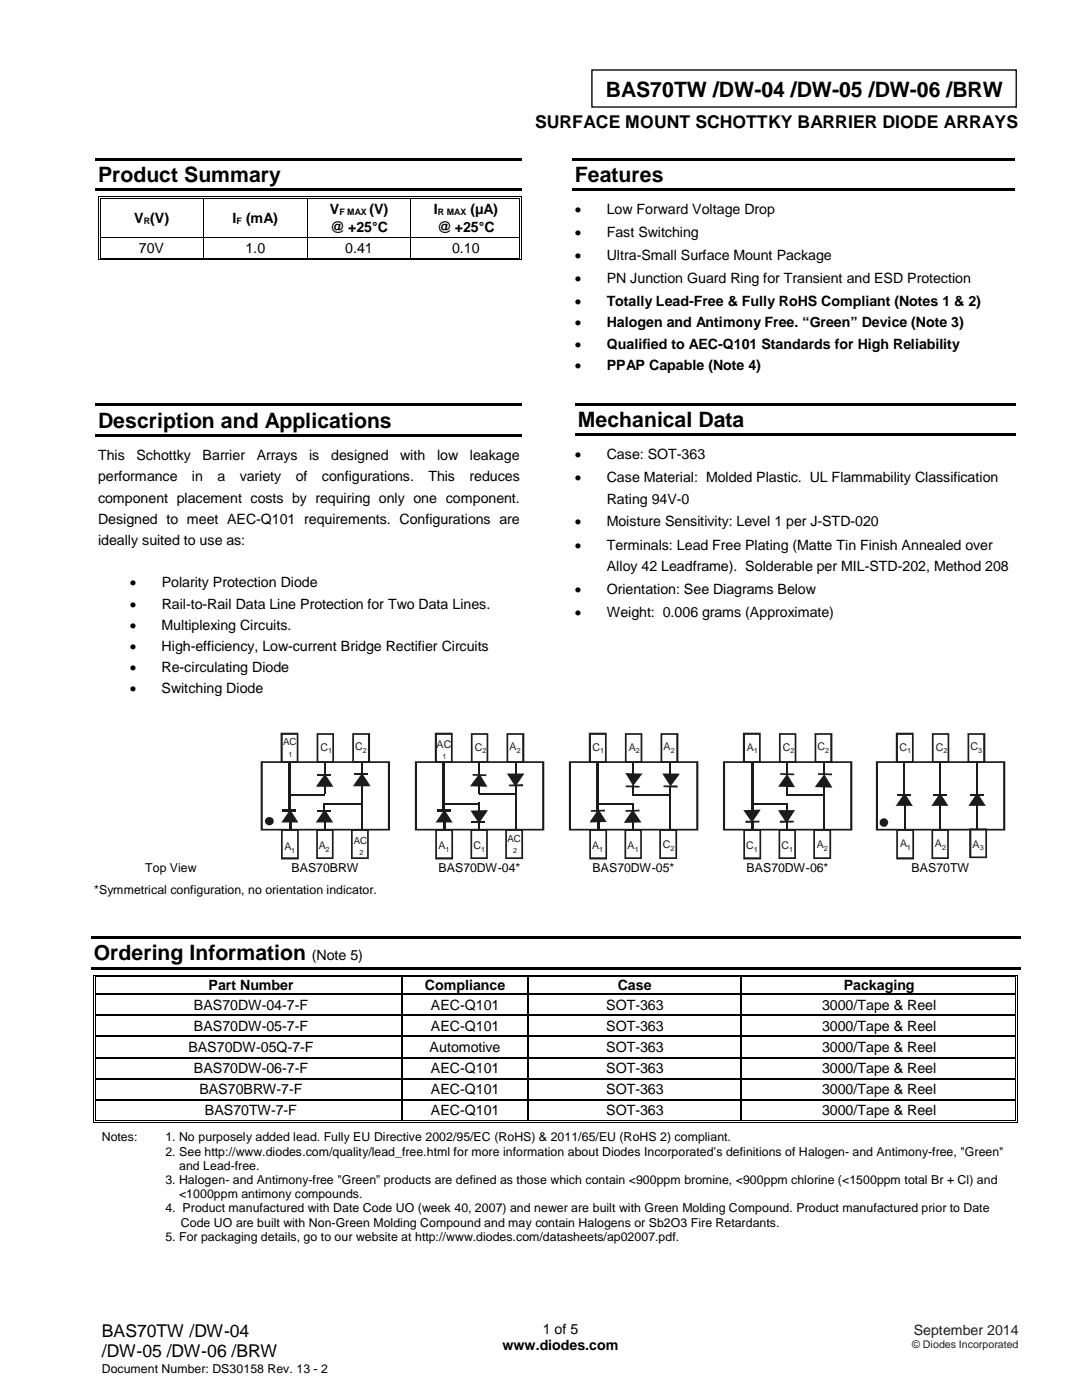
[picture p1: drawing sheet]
<svg xmlns="http://www.w3.org/2000/svg" width="216mm" height="279mm" viewBox="0 0 216 279" stroke-linecap="round" stroke-linejoin="round" font-family="sans-serif">
<path d="M118.1 14h84.7v7.4h-84.7z" fill-rule="evenodd" fill="#fff" stroke="#000" stroke-width=".26"/>
<g fill="#000">
<path d="M19 31.5h85.2v.5h-85.2z" fill-rule="evenodd"/>
<path d="M19 37.6h85.2v.5h-85.2z" fill-rule="evenodd"/>
<path d="M19 80.6h85.2v.5h-85.2z" fill-rule="evenodd"/>
<path d="M19 86.7h85.2v.5h-85.2z" fill-rule="evenodd"/>
<path d="M114.8 80.4h87.8v.5h-87.8z" fill-rule="evenodd"/>
<path d="M114.8 86.5h87.8v.5h-87.8z" fill-rule="evenodd"/>
</g>
<g fill="#000">
<path d="M19.6 39.2h.2v.6h-.2zM19.6 39.2h.6v.2h-.6zM20 39.5h.2v.3h-.2zM20 39.5h.2v.2h-.2zM40.5 39.7l.2 .1zM40.5 39.2h.5v.2h-.5zM40.5 39.5h.5v.2h-.5zM61.2 39.7l.2 .1zM61.2 39.2h.5v.2h-.5zM61.2 39.5h.5v.2h-.5zM81.9 39.7l.2 .1zM81.9 39.2h.5v.2h-.5z"/>
<path d="M81.9 39.5h.5v.2h-.5zM103.7 39.2h.5v.2h-.5zM103.7 39.5h.1v.3h-.1zM103.7 39.5h.1v.2h-.1zM104 39.2h.2v.6h-.2zM114.2 31.5h88.4v.5h-88.4zM114.2 37.6h88.4v.5h-88.4zM19.6 47.3h.2v.2h-.2zM19.6 51.4h.2v.5h-.2zM19.6 51.8h.6v.1h-.6zM20 47.3h.2v.2h-.2zM20 51.4h.2v.2h-.2z"/>
<path d="M40.5 47.3h.2v.2h-.2zM40.5 51.4h.5v.2h-.5zM40.5 51.8h.5v.1h-.5zM61.2 47.3h.2v.2h-.2zM61.2 51.4h.5v.2h-.5zM61.2 51.8h.5v.1h-.5zM81.9 47.3h.2v.2h-.2zM81.9 51.4h.5v.2h-.5zM81.9 51.8h.5v.1h-.5zM103.7 47.3h.1v.2h-.1zM103.7 51.8h.5v.1h-.5zM103.7 51.4h.1v.2h-.1z"/>
<path d="M104 47.3h.2v.2h-.2zM104 51.4h.2v.5h-.2z"/>
</g>
<g fill="none" stroke="#000" stroke-width=".2">
<path d="M19.7 39.8v7.5M20.1 39.8v7.5M20.2 39.3h20.3M20.2 39.6h20.3M40.6 39.8v7.5M41 39.3h20.2M41 39.6h20.2M61.3 39.8v7.5M61.7 39.3h20.2M61.7 39.6h20.2M82 39.8v7.5M82.4 39.3h21.3"/>
<path d="M82.4 39.6h21.3M103.8 39.8v7.5M104.1 39.8v7.5M19.7 47.5v3.9M20.1 47.5v3.9M20.2 47.4h20.3M20.2 51.9h20.3M20.2 51.5h20.3M40.6 47.5v3.9M40.7 47.4h20.5M41 51.9h20.2M41 51.5h20.2"/>
<path d="M61.3 47.5v3.9M61.4 47.4h20.5M61.7 51.9h20.2M61.7 51.5h20.2M82 47.5v3.9M82.1 47.4h21.6M82.4 51.9h21.3M82.4 51.5h21.3M103.8 47.5v3.9M104.1 47.5v3.9"/>
</g>
<g fill="#1f1a17">
<path d="M57.7 163.8h.4v1.5h-.4z"/>
<path d="M57.9 161.9l1.3 2.1h-2.8z"/>
<path d="M72.2 154.6l1.4 2.2h-2.8z"/>
<path d="M64.9 154.7l1.2 2.1h-2.7z"/>
<path d="M64.6 164h.4v1.8h-.4z"/>
<path d="M52 151.9h25.6v.2h.2v13.5h-.2h.2v.1h-25.8zM52.4 152.3v13.1h25v-13.1zM77.6 151.9h.2v.2h-.2z"/>
<path d="M56 146.2h3.5v6.1h-.1v-.2v.2h-3.4v-.2h.2h-.2v-5.6h.2h-.2zM56.4 146.7v5.2h2.8v-5.2z"/>
<path d="M63.2 146.3h3.4v6h-.1v-.2v.2h-3.3v-.2h.1h-.1v-5.6h.1h-.1zM63.5 146.7v5.2h2.8v-5.2z"/>
<path d="M70.3 146.3h3.5v6h-.1v-.2v.2h-3.4v-.2h.2h-.2v-5.6h.2h-.2zM70.6 146.7v5.2h2.8v-5.2z"/>
<path d="M57.9 161.6l1.6 2.5h-.3v-.1v.1h-3.1l.2-.2 .1 .1-.1-.1zM57.9 162.2l-1.1 1.6h2.1z"/>
<path d="M72.2 154.3l1.7 2.6h-.3l.2-.3-.2 .3h-3.1l.1-.3 .2 .2-.2-.2zM72.2 155l-1 1.5h2z"/>
<path d="M64.9 154.4l1.6 2.6h-.4v-.2v.2h-3l1.6-2.4 .1 .1-.1-.1zM64.8 155l-1.1 1.6h2.1z"/>
</g>
<path d="M56.3 161.8h2.8" fill="none" stroke="#1f1a17" stroke-width=".42"/>
<path d="M63.3 154.6h2.8M70.7 154.5h2.8M63.3 161.8h2.8" fill="none" stroke="#1f1a17" stroke-width=".34"/>
<g fill="#1f1a17">
<path d="M56.1 165.5h3.5v6h-.1v-.2v.2h-3.4v-.2h.1h-.1v-5.6h.1h-.1zM56.4 165.8v5.3h2.9v-5.3z"/>
<path d="M63.1 165.5h3.5v5.9h-.2v-.1v.1h-3.3v-.1h.2h-.2v-5.6h.2h-.2zM63.4 165.8v5.3h2.8v-5.3z"/>
<path d="M70 165.5h3.6v5.9h-.2v-.1v.1h-3.4v-.1h.2h-.2v-5.6h.2h-.2zM70.4 165.8v5.3h2.9v-5.3z"/>
</g>
<path d="M57.8 152.3v9.7" fill="none" stroke="#1f1a17" stroke-width=".42"/>
<path d="M64.9 152.2v2.3M72.2 152.3v2.3" fill="none" stroke="#1f1a17" stroke-width=".34"/>
<g fill="#1f1a17">
<path d="M64.5 160.2h.4v1.8h-.4z"/>
<path d="M64.8 161.9l1.3 2.1h-2.8z"/>
<path d="M64.8 161.6l1.7 2.5h-.4v-.1v.1h-3.1zM64.8 162.3l-1.1 1.5h2.1z"/>
</g>
<path d="M64.7 160.4h7.4" fill="none" stroke="#1f1a17" stroke-width=".34"/>
<path d="M64.5 160.2h.4v1.8h-.4z" fill="#1f1a17"/>
<path d="M57.8 158.6h7" fill="none" stroke="#1f1a17" stroke-width=".34"/>
<path d="M64.6 156.8h.4v1.7h-.4z" fill="#1f1a17"/>
<path d="M72.2 156.8v8.7" fill="none" stroke="#1f1a17" stroke-width=".34"/>
<g fill="#1f1a17">
<path d="M88.5 163.8h.4v1.5h-.4z"/>
<path d="M88.7 161.9l1.3 2.1h-2.8z"/>
<path d="M101.5 154.5h2.8l-1.5 2.1z"/>
<path d="M95.7 154.7l1.2 2.1h-2.8z"/>
<path d="M95.4 164h.3v1.8h-.3z"/>
<path d="M53.1 163.3l.6-.3v.4a.51 .51 0 0 0-.4 .7 .51 .51 0 0 0 .8 .1l.3 .3a.87 .87 0 0 1-1.3 0 .87 .87 0 0 1 0-1.2zM54.2 163.9h.4l-.2 .6-.3-.3zM54.2 163.9h.4zM54.2 163.9h.4zM54.4 163.3l.2 .6h-.4l-.1-.4zM53.7 163l.7 .3-.3 .2-.4-.1z"/>
<path d="M82.8 151.9h25.5v.2h.3v13.5h-.3h.3v.1h-25.8zM83.2 152.3v13.1h25v-13.1zM108.3 151.9h.3v.2h-.3z"/>
<path d="M86.8 146.2h3.5v6.1h-.1v-.2v.2h-3.4v-.2h.1h-.1v-5.6h.1h-.1zM87.2 146.7v5.2h2.8v-5.2z"/>
<path d="M94 146.3h3.4v6h-.1v-.2v.2h-3.3v-.2h.1h-.1v-5.6h.1h-.1zM94.3 146.7v5.2h2.8v-5.2z"/>
<path d="M101.1 146.3h3.5v6h-.1v-.2v.2h-3.4v-.2h.1h-.1v-5.6h.1h-.1zM101.4 146.7v5.2h2.8v-5.2z"/>
<path d="M88.7 161.6l1.6 2.5h-.3v-.1v.1h-3.2l.3-.2 .1 .1-.1-.1 1.4-2.1 .2 .1-.2-.1zM88.7 162.2l-1.2 1.6h2.2z"/>
<path d="M101.2 154.4h3.1l.2 .2-.2-.2h.3l-1.8 2.5-1.5-2.3 .2-.1-.2 .1zM101.8 154.7l1.1 1.6 1-1.6z"/>
<path d="M95.7 154.4l1.6 2.6h-.4v-.2v.2l-3.1-.1 .2-.2 .1 .1-.1-.1 1.5-2.1 .2 .1-.2-.1zM95.6 155.1l-1.1 1.5 2.1 .1z"/>
<circle cx="53.7" cy="163.9" r=".68"/>
</g>
<path d="M94.3 154.7h2.8M101.6 156.7h2.8M87.1 161.8h2.8" fill="none" stroke="#1f1a17" stroke-width=".42"/>
<path d="M94 164.1h2.8" fill="none" stroke="#1f1a17" stroke-width=".34"/>
<g fill="#1f1a17">
<path d="M86.8 165.5h3.6v6h-.2v-.2v.2h-3.4v-.2h.2h-.2v-5.6h.2h-.2zM87.2 165.8v5.3h2.9v-5.3z"/>
<path d="M93.9 165.5h3.4v5.9h-.1v-.1v.1h-3.3v-.1h.1h-.1v-5.6h.1h-.1zM94.2 165.8v5.3h2.8v-5.3z"/>
<path d="M100.8 165.5h3.6v5.9h-.2v-.1v.1h-3.4v-.1h.2h-.2v-5.6h.2h-.2zM101.2 165.8v5.3h2.8v-5.3z"/>
</g>
<path d="M88.6 152.3v9.7" fill="none" stroke="#1f1a17" stroke-width=".42"/>
<path d="M95.7 152.2v2.3M103 152.3v2.3" fill="none" stroke="#1f1a17" stroke-width=".34"/>
<g fill="#1f1a17">
<path d="M95.3 160.2h.4v1.1h-.4z"/>
<path d="M94.2 161.9l2.8-.1-1.4 2.2z"/>
<path d="M93.9 161.8l3.1-.1 .2 .3-.2-.3h.3l-1.7 2.6-.2-.2 .2-.1-.2 .1-1.4-2.1 .2-.1-.2 .1zM94.6 162.1l1 1.5 1-1.5z"/>
</g>
<path d="M88.4 160.4h7.3" fill="none" stroke="#1f1a17" stroke-width=".34"/>
<path d="M95.4 160.2h.3v1.6h-.3z" fill="#1f1a17"/>
<path d="M95.6 158.5h7.4" fill="none" stroke="#1f1a17" stroke-width=".34"/>
<path d="M95.4 156.8h.3v1.7h-.3z" fill="#1f1a17"/>
<path d="M103 156.8v8.7" fill="none" stroke="#1f1a17" stroke-width=".34"/>
<g fill="#1f1a17">
<path d="M119.2 163.8h.4v1.9h-.4z"/>
<path d="M126.3 161.9l1.4 2.1h-2.8z"/>
<path d="M113.5 151.9h25.6v.2h.2v13.5h-.2h.2v.1h-25.8zM113.9 152.3v13.1h25v-13.1zM139.1 151.9h.2v.2h-.2z"/>
<path d="M117.5 146.2h3.6v6.1h-.2v-.2v.2h-3.4v-.2h.2h-.2v-5.6h.2h-.2zM117.9 146.7v5.2h2.8v-5.2z"/>
<path d="M124.7 146.3h3.5v6h-.2v-.2v.2h-3.3v-.2h.2h-.2v-5.6h.2h-.2zM125 146.7v5.2h2.8v-5.2z"/>
<path d="M131.8 146.3h3.6v6h-.2v-.2v.2h-3.4v-.2h.2h-.2v-5.6h.2h-.2zM132.1 146.7v5.2h2.8v-5.2z"/>
<path d="M126.3 161.6l1.7 2.5h-.3v-.1v.1l-3.2 .1 1.6-2.4 .2 .1-.2-.1zM126.3 162.2l-1.1 1.6h2.1z"/>
</g>
<path d="M124.8 161.8h2.9" fill="none" stroke="#1f1a17" stroke-width=".42"/>
<g fill="#1f1a17">
<path d="M117.6 165.5h3.5v6h-.1v-.2v.2h-3.4v-.2h.1h-.1v-5.6h.1h-.1zM117.9 165.8v5.3h2.9v-5.3z"/>
<path d="M124.6 165.5h3.5v5.9h-.2v-.1v.1h-3.3v-.1h.2h-.2v-5.6h.2h-.2zM124.9 165.8v5.3h2.8v-5.3z"/>
<path d="M131.6 165.5h3.5v5.9h-.2v-.1v.1h-3.3v-.1h.1h-.1v-5.6h.1h-.1zM131.9 165.8v5.3h2.9v-5.3z"/>
</g>
<path d="M119.3 152.3v9.7" fill="none" stroke="#1f1a17" stroke-width=".42"/>
<path d="M126.4 152.2v2.3M133.8 152.3v2.3M119.3 160.4h6.7" fill="none" stroke="#1f1a17" stroke-width=".34"/>
<g fill="#1f1a17">
<path d="M126 160.2h.4v1.8h-.4z"/>
<path d="M126.1 164h.4v1.8h-.4z"/>
</g>
<path d="M117.9 161.8h2.8" fill="none" stroke="#1f1a17" stroke-width=".42"/>
<g fill="#1f1a17">
<path d="M119.4 161.8l1.4 2.1-2.8 .1z"/>
<path d="M119.4 161.5l1.7 2.6h-.3l.1-.3-.1 .3h-3.1zM119.4 162.1l-1.1 1.7 2.2-.1zM119.5 161.7l-.1 .1z"/>
</g>
<path d="M132.4 157h2.8" fill="none" stroke="#1f1a17" stroke-width=".42"/>
<g fill="#1f1a17">
<path d="M132.5 154.5l2.8 .1-1.5 2.1z"/>
<path d="M132.1 154.4h3.2v.2v-.2l.3 .1-1.8 2.5-1.5-2.4 .2-.1-.2 .1zM133.8 156.7l.1 .1zM132.8 154.7l1 1.7 1.1-1.6z"/>
</g>
<path d="M124.9 157h2.8" fill="none" stroke="#1f1a17" stroke-width=".42"/>
<g fill="#1f1a17">
<path d="M125.1 154.5h2.8l-1.5 2.1z"/>
<path d="M124.8 154.3l3.1 .1 .1 .2-.1-.2h.4l-1.9 2.5-.2-.2 .2-.1-.2 .1-1.3-2.2h.2h-.2zM125.4 154.6l1 1.6 1.2-1.5z"/>
</g>
<path d="M119.3 160.4h6.7" fill="none" stroke="#1f1a17" stroke-width=".34"/>
<path d="M126 160.2h.4v1.8h-.4z" fill="#1f1a17"/>
<path d="M126.1 158.6h7.6" fill="none" stroke="#1f1a17" stroke-width=".34"/>
<path d="M126.1 156.8h.4v1.7h-.4z" fill="#1f1a17"/>
<path d="M133.8 157.2v8.3" fill="none" stroke="#1f1a17" stroke-width=".34"/>
<g fill="#1f1a17">
<path d="M149.9 163.8h.5v1.5h-.5z"/>
<path d="M148.7 161.8h2.8l-1.5 2.1z"/>
<path d="M144.3 151.9h25.5v.2h.3v13.5h-.3h.3v.1h-25.8zM144.7 152.3v13.1h25v-13.1zM169.8 151.9h.3v.2h-.3z"/>
<path d="M148.2 146.2h3.6v6.1h-.2v-.2v.2h-3.4v-.2h.2h-.2v-5.6h.2h-.2zM148.7 146.7v5.2h2.8v-5.2z"/>
<path d="M155.4 146.3h3.5v6h-.2v-.2v.2h-3.3v-.2h.2h-.2v-5.6h.2h-.2zM155.8 146.7v5.2h2.8v-5.2z"/>
<path d="M162.5 146.3h3.6v6h-.2v-.2v.2h-3.4v-.2h.2h-.2v-5.6h.2h-.2zM162.9 146.7v5.2h2.8v-5.2z"/>
<path d="M148.3 161.7l3.2-.1v.2v-.2h.3l-1.8 2.6-1.5-2.3 .2-.1-.2 .1zM150 163.9l.2 .1zM149 162l1.1 1.6 1-1.7z"/>
</g>
<path d="M148.7 164h2.8" fill="none" stroke="#1f1a17" stroke-width=".42"/>
<g fill="#1f1a17">
<path d="M148.3 165.5h3.6v6h-.2v-.2v.2h-3.4v-.2h.2h-.2v-5.6h.2h-.2zM148.7 165.8v5.3h2.8v-5.3z"/>
<path d="M155.3 165.5h3.5v5.9h-.2v-.1v.1h-3.3v-.1h.2h-.2v-5.6h.2h-.2zM155.7 165.8v5.3h2.8v-5.3z"/>
<path d="M162.3 165.5h3.5v5.9h-.1v-.1v.1h-3.4v-.1h.2h-.2v-5.6h.2h-.2zM162.6 165.8v5.3h2.9v-5.3z"/>
</g>
<path d="M150.1 152.3v9.7" fill="none" stroke="#1f1a17" stroke-width=".42"/>
<path d="M157.1 152.2v2.3M164.5 152.3v2.3M150 160.4h6.8" fill="none" stroke="#1f1a17" stroke-width=".34"/>
<g fill="#1f1a17">
<path d="M156.8 160.2h.3v1.8h-.3z"/>
<path d="M156.9 164h.3v1.8h-.3z"/>
</g>
<path d="M155.6 164h2.8" fill="none" stroke="#1f1a17" stroke-width=".42"/>
<g fill="#1f1a17">
<path d="M155.5 161.9l2.8-.1-1.3 2.2z"/>
<path d="M155.5 161.7h2.8v.1v-.1h.3l-1.6 2.6-.2-.2 .2-.1-.2 .1-1.4-2.1zM155.9 162.1l1.1 1.5 1-1.6zM155.3 161.8l.2-.1-.1 .3z"/>
</g>
<path d="M155.7 154.5h2.8" fill="none" stroke="#1f1a17" stroke-width=".42"/>
<g fill="#1f1a17">
<path d="M157 154.8l1.4 2.1-2.8-.1z"/>
<path d="M157 154.5l1.6 2.6h-.2l.1-.3-.1 .3-3.1-.1 1.6-2.3 .1 .1-.1-.1zM157 155.1l-1.1 1.6h2.2z"/>
</g>
<path d="M163.2 154.5h2.8" fill="none" stroke="#1f1a17" stroke-width=".42"/>
<g fill="#1f1a17">
<path d="M164.5 154.9l1.3 2.1-2.8-.1z"/>
<path d="M164.5 154.5l1.6 2.7h-.3l.1-.3-.1 .3-3.2-.1 .2-.3 .2 .1-.2-.1 1.5-2.1 .2 .2-.2-.2zM164.4 155.2l-1.2 1.6h2.2z"/>
</g>
<path d="M150 160.4h6.8" fill="none" stroke="#1f1a17" stroke-width=".34"/>
<path d="M156.8 160.2h.3v1.8h-.3z" fill="#1f1a17"/>
<path d="M156.9 158.6h7.5" fill="none" stroke="#1f1a17" stroke-width=".34"/>
<path d="M156.9 156.8h.3v1.7h-.3z" fill="#1f1a17"/>
<path d="M164.5 157.2v8.3" fill="none" stroke="#1f1a17" stroke-width=".34"/>
<g fill="#1f1a17">
<path d="M195 158.5l1.4 2.2h-2.8z"/>
<path d="M180.5 158.5l1.3 2.2h-2.8z"/>
<path d="M187.6 158.5l1.3 2.2h-2.8z"/>
<path d="M174.8 151.9h25.5v.2h.3v13.5h-.3h.3v.1h-25.8zM175.2 152.3v13.1h25v-13.1zM200.3 151.9h.3v.2h-.3z"/>
<path d="M178.8 146.2h3.5v6.1h-.2v-.2v.2h-3.3v-.2h.1h-.1v-5.6h.1h-.1zM179.2 146.7v5.2h2.8v-5.2z"/>
<path d="M185.9 146.3h3.5v6h-.2v-.2v.2h-3.3v-.2h.2h-.2v-5.6h.2h-.2zM186.3 146.7v5.2h2.8v-5.2z"/>
<path d="M193.1 146.3h3.5v6h-.2v-.2v.2h-3.3v-.2h.1h-.1v-5.6h.1h-.1zM193.4 146.7v5.2h2.8v-5.2z"/>
<path d="M195 158.3l1.7 2.5h-.3v-.1v.1h-3.2l1.6-2.3 .2 .1 .2-.1h-.4zM195 158.9l-1.1 1.6h2.1z"/>
<path d="M180.5 158.3l1.6 2.5h-.3v-.1v.1h-3.1l.2-.2 .1 .1-.1-.1 1.5-2.1h.1h-.1zM180.5 158.9l-1.1 1.6h2.1z"/>
<path d="M187.6 158.3l1.6 2.5h-.3v-.1v.1h-3.1l.2-.2 .1 .1-.1-.1 1.5-2.1 .1 .1 .1-.1h-.2zM187.6 158.9l-1.1 1.6h2.2z"/>
</g>
<path d="M179 158.6h2.8M186.1 158.6h2.8M193.6 158.6h2.8" fill="none" stroke="#1f1a17" stroke-width=".34"/>
<g fill="#1f1a17">
<path d="M178.8 165.5h3.6v6h-.2v-.2v.2h-3.4v-.2h.2h-.2v-5.6h.2h-.2zM179.2 165.8v5.3h2.9v-5.3z"/>
<path d="M185.9 165.5h3.4v5.9h-.1v-.1v.1h-3.3v-.1h.1h-.1v-5.6h.1h-.1zM186.2 165.8v5.3h2.8v-5.3z"/>
<path d="M193.4 165.3h3.5v6h-.1v-.2v.2h-3.4v-.2h.2h-.2v-5.6h.2h-.2zM193.8 165.7v5.2h2.8v-5.2z"/>
</g>
<path d="M180.4 152v6.7M187.6 152v6.7M195 152v6.7M180.5 160.7v4.8M187.6 160.7v4.8M195 160.7v4.8" fill="none" stroke="#1f1a17" stroke-width=".34"/>
<g fill="#1f1a17">
<path d="M175.8 163.5a.82 .82 0 0 1 1.2 0l-.3 .3a.49 .49 0 0 0-.7 0 .49 .49 0 0 0 0 .7 .49 .49 0 0 0 .7 0l.3 .2a.84 .84 0 0 1-1.2 0 .84 .84 0 0 1 0-1.2zM176.9 164.1h.3l-.2 .6-.3-.2zM176.9 164.1h.3zM176.9 164.1h.3zM177 163.5l.2 .6h-.3l-.2-.3z"/>
<circle cx="176.3" cy="164.2" r=".66"/>
</g>
<g fill="#000">
<path d="M18.2 186.8h185.5v.5h-185.5z" fill-rule="evenodd"/>
<path d="M18.2 193h185.5v.5h-185.5z" fill-rule="evenodd"/>
</g>
<g fill="#000">
<path d="M18.6 194.5h.2v.6h-.2zM18.6 194.5h.5v.2h-.5zM18.6 198.3h.2v.2h-.2zM18.9 194.9h.2v.2h-.2zM18.9 194.9h.2v.1h-.2zM18.9 198.3h.2v.2h-.2zM80.1 195l.2 .1zM80.1 194.5h.5v.2h-.5zM80.1 194.9h.5v.1h-.5zM80.1 198.3h.2v.2h-.2zM105.2 195l.3 .1zM105.2 194.5h.5v.2h-.5z"/>
<path d="M105.2 194.9h.5v.1h-.5zM105.2 198.3h.3v.2h-.3zM147.8 195l.3 .1zM147.8 194.5h.5v.2h-.5zM147.8 194.9h.5v.1h-.5zM147.8 198.3h.3v.2h-.3zM202.6 194.5h.5v.2h-.5zM202.6 194.9h.2v.2h-.2zM202.6 194.9h.2v.1h-.2zM202.6 198.3h.2v.2h-.2zM202.9 194.5h.2v.6h-.2zM202.9 198.3h.2v.2h-.2z"/>
<path d="M18.6 202.5h.2v.2h-.2zM18.6 206.7h.2v.3h-.2zM18.6 210.9h.2v.3h-.2zM18.6 215.1h.2v.3h-.2zM18.6 219.4h.2v.2h-.2zM18.9 202.5h.2v.2h-.2zM18.9 206.7h.2v.3h-.2zM18.9 210.9h.2v.3h-.2zM18.9 215.1h.2v.3h-.2zM18.9 219.4h.2v.2h-.2zM80.1 202.5h.2v.2h-.2zM80.1 206.7h.2v.3h-.2z"/>
<path d="M80.1 210.9h.2v.3h-.2zM80.1 215.1h.2v.3h-.2zM80.1 219.4h.2v.2h-.2zM105.2 202.5h.3v.2h-.3zM105.2 206.7h.3v.3h-.3zM105.2 210.9h.3v.3h-.3zM105.2 215.1h.3v.3h-.3zM105.2 219.4h.3v.2h-.3zM147.8 202.5h.3v.2h-.3zM147.8 206.7h.3v.3h-.3zM147.8 210.9h.3v.3h-.3zM147.8 215.1h.3v.3h-.3z"/>
<path d="M147.8 219.4h.3v.2h-.3zM202.6 202.5h.2v.2h-.2zM202.6 206.7h.2v.3h-.2zM202.6 210.9h.2v.3h-.2zM202.6 215.1h.2v.3h-.2zM202.6 219.4h.2v.2h-.2zM202.9 202.5h.2v.2h-.2zM202.9 206.7h.2v.3h-.2zM202.9 210.9h.2v.3h-.2zM202.9 215.1h.2v.3h-.2zM202.9 219.4h.2v.2h-.2zM18.6 223.6h.2v.5h-.2z"/>
<path d="M18.6 223.9h.5v.2h-.5zM18.9 223.6h.2v.2h-.2zM80.1 223.6h.5v.2h-.5zM80.1 223.9h.5v.2h-.5zM105.2 223.6h.5v.2h-.5zM105.2 223.9h.5v.2h-.5zM147.8 223.6h.5v.2h-.5zM147.8 223.9h.5v.2h-.5zM202.6 223.9h.5v.2h-.5zM202.6 223.6h.2v.2h-.2zM202.9 223.6h.2v.5h-.2z"/>
</g>
<g fill="none" stroke="#000" stroke-width=".2">
<path d="M18.7 195.1v3.2M18.7 198.5v4M19 195.1v3.2M19 198.5v4M19.1 194.6h61M19.1 194.9h61M80.6 194.6h24.6M80.6 194.9h24.6M105.7 194.6h42.1M105.7 194.9h42.1M148.3 194.6h54.3M148.3 194.9h54.3"/>
<path d="M202.7 195.1v3.2M202.7 198.5v4M203 195.1v3.2M203 198.5v4M18.7 202.7v4M18.7 207v3.9M18.7 211.2v3.9M18.7 215.4v4M18.7 219.6v4M19 202.7v4M19 207v3.9M19 211.2v3.9"/>
<path d="M19 215.4v4M19 219.6v4M202.7 202.7v4M202.7 207v3.9M202.7 211.2v3.9M202.7 215.4v4M202.7 219.6v4M203 202.7v4M203 207v3.9M203 211.2v3.9M203 215.4v4M203 219.6v4"/>
<path d="M19.1 224h61M19.1 223.7h61M80.6 224h24.6M80.6 223.7h24.6M105.7 224h42.1M105.7 223.7h42.1M148.3 224h54.3M148.3 223.7h54.3"/>
</g>
<g fill="none" stroke="#000" stroke-width=".25">
<path d="M19.1 198.4h61M80.2 195.1v3.2M80.2 198.5v4M80.3 198.4h24.9M105.3 195.1v3.2M105.3 198.5v4M105.5 198.4h42.3M148 195.1v3.2M148 198.5v4M148.1 198.4h54.5M19.1 202.6h61M19.1 206.8h61"/>
<path d="M19.1 211.1h61M19.1 215.3h61M19.1 219.5h61M80.2 202.7v4M80.2 207v3.9M80.2 211.2v3.9M80.2 215.4v4M80.2 219.6v4M80.3 202.6h24.9M80.3 206.8h24.9M80.3 211.1h24.9M80.3 215.3h24.9"/>
<path d="M80.3 219.5h24.9M105.3 202.7v4M105.3 207v3.9M105.3 211.2v3.9M105.3 215.4v4M105.3 219.6v4M105.5 202.6h42.3M105.5 206.8h42.3M105.5 211.1h42.3M105.5 215.3h42.3M105.5 219.5h42.3M148 202.7v4"/>
<path d="M148 207v3.9M148 211.2v3.9M148 215.4v4M148 219.6v4M148.1 202.6h54.5M148.1 206.8h54.5M148.1 211.1h54.5M148.1 215.3h54.5M148.1 219.5h54.5"/>
</g>
<g font-size="4.2">
<text x="120.9" y="19.3">BAS70TW /DW-04 /DW-05 /DW-06 /BRW</text>
<text x="19.6" y="36.3">Product Summary</text>
<text x="114.7" y="36.3">Features</text>
<text x="19.6" y="85.4">Description and Applications</text>
<text x="115.3" y="85.2">Mechanical Data</text>
<text x="18.7" y="191.6">Ordering Information</text>
</g>
<g font-size="3.5">
<text x="106.8" y="25.5">SURFACE MOUNT SCHOTTKY BARRIER DIODE ARRAYS</text>
<text x="20.3" y="266.8">BAS70TW /DW-04</text>
<text x="20.3" y="270.9">/DW-05 /DW-06 /BRW</text>
</g>
<g font-size="2.8">
<text x="26.8" y="44.4">V (V)</text>
<text x="46.4" y="44.4">I (mA)</text>
<text x="65.8" y="42.6">V</text>
<text x="65.9" y="46.2">@ +25°C</text>
<text x="73.7" y="42.6">(V)</text>
<text x="86.6" y="42.6">I</text>
<text x="87.2" y="46.2">@ +25°C</text>
<text x="93.9" y="42.6">(µA)</text>
<text x="114.7" y="42.8">•</text>
<text x="114.7" y="47.4">•</text>
<text x="121.1" y="42.8">Low Forward Voltage Drop</text>
<text x="121.1" y="47.4">Fast Switching</text>
<text x="27.7" y="50.4">70V</text>
<text x="49" y="50.4">1.0</text>
<text x="68.9" y="50.4">0.41</text>
<text x="90.2" y="50.4">0.10</text>
<text x="114.7" y="51.9">•</text>
<text x="121.1" y="51.9">Ultra-Small Surface Mount Package</text>
<text x="114.7" y="56.6">•</text>
<text x="121.1" y="56.6">PN Junction Guard Ring for Transient and ESD Protection</text>
<text x="114.7" y="61.1">•</text>
<text x="114.7" y="65.3">•</text>
<text x="121.1" y="61.1">Totally Lead-Free &amp; Fully RoHS Compliant (Notes 1 &amp; 2)</text>
<text x="121.1" y="65.3">Halogen and Antimony Free. “Green” Device (Note 3)</text>
<text x="114.7" y="69.6">•</text>
<text x="121.1" y="69.6">Qualified to AEC-Q101 Standards for High Reliability</text>
<text x="114.7" y="73.8">•</text>
<text x="121.1" y="73.8">PPAP Capable (Note 4)</text>
<text x="19.6" y="91.8">This</text>
<text x="27.3" y="91.8">Schottky</text>
<text x="40.4" y="91.8">Barrier</text>
<text x="51.2" y="91.8">Arrays</text>
<text x="61.7" y="91.8">is</text>
<text x="66.1" y="91.8">designed</text>
<text x="79.9" y="91.8">with</text>
<text x="87.2" y="91.8">low</text>
<text x="93.8" y="91.8">leakage</text>
<text x="114.7" y="91.7">•</text>
<text x="121.1" y="91.7">Case: SOT-363</text>
<text x="19.6" y="96.1">performance</text>
<text x="19.6" y="100.3">component placement costs by requiring only one component.</text>
<text x="38.3" y="96.1">in</text>
<text x="43.4" y="96.1">a</text>
<text x="47.8" y="96.1">variety</text>
<text x="59" y="96.1">of</text>
<text x="64.2" y="96.1">configurations.</text>
<text x="85.5" y="96.1">This</text>
<text x="93.7" y="96.1">reduces</text>
<text x="114.7" y="96.3">•</text>
<text x="121.1" y="96.3">Case Material: Molded Plastic. UL Flammability Classification</text>
<text x="121.1" y="100.5">Rating 94V-0</text>
<text x="19.6" y="104.5">Designed to meet AEC-Q101 requirements. Configurations are</text>
<text x="114.7" y="105.1">•</text>
<text x="121.1" y="105.1">Moisture Sensitivity: Level 1 per J-STD-020</text>
<text x="19.6" y="108.8">ideally suited to use as:</text>
<text x="114.7" y="109.7">•</text>
<text x="121.1" y="109.7">Terminals: Lead Free Plating (Matte Tin Finish Annealed over</text>
<text x="121.1" y="113.9">Alloy 42 Leadframe). Solderable per MIL-STD-202, Method 208</text>
<text x="25.9" y="117.2">•</text>
<text x="32.3" y="117.2">Polarity Protection Diode</text>
<text x="114.7" y="118.5">•</text>
<text x="121.1" y="118.5">Orientation: See Diagrams Below</text>
<text x="25.9" y="125.7">•</text>
<text x="25.9" y="121.5">•</text>
<text x="32.3" y="125.7">Multiplexing Circuits.</text>
<text x="32.3" y="121.5">Rail-to-Rail Data Line Protection for Two Data Lines.</text>
<text x="114.7" y="123.1">•</text>
<text x="121.1" y="123.1">Weight: 0.006 grams (Approximate)</text>
<text x="25.9" y="129.9">•</text>
<text x="32.3" y="129.9">High-efficiency, Low-current Bridge Rectifier Circuits</text>
<text x="25.9" y="134.2">•</text>
<text x="32.3" y="134.2">Re-circulating Diode</text>
<text x="25.9" y="138.4">•</text>
<text x="32.3" y="138.4">Switching Diode</text>
<text x="62.2" y="191.6">(Note 5)</text>
<text x="41.6" y="197.6">Part Number</text>
<text x="84.8" y="197.6">Compliance</text>
<text x="123.3" y="197.6">Case</text>
<text x="168.4" y="197.6">Packaging</text>
<text x="38.7" y="201.5">BAS70DW-04-7-F</text>
<text x="86" y="201.5">AEC-Q101</text>
<text x="120.9" y="201.5">SOT-363</text>
<text x="164" y="201.5">3000/Tape &amp; Reel</text>
<text x="37.6" y="209.9">BAS70DW-05Q-7-F</text>
<text x="38.7" y="205.7">BAS70DW-05-7-F</text>
<text x="85.7" y="209.9">Automotive</text>
<text x="86" y="205.7">AEC-Q101</text>
<text x="120.9" y="205.7">SOT-363</text>
<text x="120.9" y="209.9">SOT-363</text>
<text x="164" y="205.7">3000/Tape &amp; Reel</text>
<text x="164" y="209.9">3000/Tape &amp; Reel</text>
<text x="38.7" y="214.2">BAS70DW-06-7-F</text>
<text x="86" y="214.2">AEC-Q101</text>
<text x="120.9" y="214.2">SOT-363</text>
<text x="164" y="214.2">3000/Tape &amp; Reel</text>
<text x="39.8" y="218.4">BAS70BRW-7-F</text>
<text x="86" y="218.4">AEC-Q101</text>
<text x="120.9" y="218.4">SOT-363</text>
<text x="164" y="218.4">3000/Tape &amp; Reel</text>
<text x="40.9" y="222.6">BAS70TW-7-F</text>
<text x="86" y="222.6">AEC-Q101</text>
<text x="120.9" y="222.6">SOT-363</text>
<text x="164" y="222.6">3000/Tape &amp; Reel</text>
<text x="100.3" y="269.4">www.diodes.com</text>
<text x="108.3" y="266.2">1 of 5</text>
</g>
<text font-size="2.8" fill="#231f20" x="182.3" y="266.5">September 2014</text>
<g font-size="2.5">
<text x="18.8" y="178.4">*Symmetrical configuration, no orientation indicator.</text>
<text x="29" y="174.1">Top View</text>
<text x="58.2" y="174.1">BAS70BRW</text>
<text x="87.5" y="174.1">BAS70DW-04*</text>
<text x="118.2" y="174.1">BAS70DW-05*</text>
<text x="149" y="174.1">BAS70DW-06*</text>
<text x="181.9" y="174.1">BAS70TW</text>
<text x="20.3" y="227.8">Notes:</text>
<text x="33" y="227.8">1. No purposely added lead. Fully EU Directive 2002/95/EC (RoHS) &amp; 2011/65/EU (RoHS 2) compliant.</text>
<text x="33" y="230.6">2. See http://www.diodes.com/quality/lead_free.html for more information about Diodes Incorporated’s definitions of Halogen- and Antimony-free, &quot;Green&quot;</text>
<text x="35.7" y="233.5">and Lead-free.</text>
<text x="33" y="236.3">3. Halogen- and Antimony-free &quot;Green” products are defined as those which contain &lt;900ppm bromine, &lt;900ppm chlorine (&lt;1500ppm total Br + Cl) and</text>
<text x="35.7" y="239.1">&lt;1000ppm antimony compounds.</text>
<text x="33" y="242">4. Product manufactured with Date Code UO (week 40, 2007) and newer are built with Green Molding Compound. Product manufactured prior to Date</text>
<text x="36.1" y="244.9">Code UO are built with Non-Green Molding Compound and may contain Halogens or Sb2O3 Fire Retardants.</text>
<text x="33" y="247.7">5. For packaging details, go to our website at http://www.diodes.com/datasheets/ap02007.pdf.</text>
<text x="20.3" y="274">Document Number: DS30158 Rev. 13 - 2</text>
</g>
<g font-size="2.1" fill="#1f1a17">
<text x="63.9" y="149.8">C</text>
<text x="70.9" y="149.7">C</text>
<text x="87.1" y="149.2">AC</text>
<text x="94.7" y="149.8">C</text>
<text x="101.7" y="149.7">A</text>
<text x="118.3" y="149.8">C</text>
<text x="125.5" y="149.8">A</text>
<text x="132.4" y="149.7">A</text>
<text x="149" y="149.8">A</text>
<text x="156.2" y="149.8">C</text>
<text x="163.1" y="149.7">C</text>
<text x="179.5" y="149.8">C</text>
<text x="186.7" y="149.8">C</text>
<text x="193.6" y="149.7">C</text>
<text x="56.7" y="169.7">A</text>
<text x="63.6" y="169.4">A</text>
<text x="87.5" y="169.4">A</text>
<text x="94.5" y="169.4">C</text>
<text x="118.2" y="169.5">A</text>
<text x="125.2" y="169.4">A</text>
<text x="132.2" y="169.2">C</text>
<text x="148.9" y="169.5">C</text>
<text x="155.9" y="169.4">C</text>
<text x="163" y="169.2">A</text>
<text x="179.6" y="169.1">A</text>
<text x="186.5" y="169.1">A</text>
<text x="194.1" y="169.1">A</text>
</g>
<text font-size="2.1" fill="#231f20" x="182" y="269.1">© Diodes Incorporated</text>
<g font-size="2" fill="#1f1a17">
<text x="56.5" y="148.8">AC</text>
<text x="70.6" y="168.4">AC</text>
<text x="101.2" y="168.1">AC</text>
</g>
<g font-size="1.8">
<text x="28.7" y="44.8">R</text>
<text x="47.2" y="44.8">F</text>
<text x="67.7" y="43">F MAX</text>
<text x="87.4" y="43">R MAX</text>
</g>
<g font-size="1.4" fill="#1f1a17">
<text x="57.6" y="151.1">1</text>
<text x="65.5" y="150.3">1</text>
<text x="72.4" y="150.2">2</text>
<text x="88.3" y="151.5">1</text>
<text x="96.2" y="150.3">2</text>
<text x="103.1" y="150.2">2</text>
<text x="119.8" y="150.3">1</text>
<text x="126.9" y="150.3">2</text>
<text x="133.8" y="150.2">2</text>
<text x="150.4" y="150.3">1</text>
<text x="157.7" y="150.3">2</text>
<text x="164.7" y="150.2">2</text>
<text x="181" y="150.3">1</text>
<text x="188.2" y="150.3">2</text>
<text x="195.2" y="150.2">3</text>
<text x="58.1" y="170.2">1</text>
<text x="65" y="170">2</text>
<text x="71.7" y="170.6">2</text>
<text x="88.9" y="170">1</text>
<text x="96" y="170">1</text>
<text x="102.4" y="170.3">2</text>
<text x="119.5" y="170.1">1</text>
<text x="126.6" y="170">1</text>
<text x="133.8" y="169.8">2</text>
<text x="150.4" y="170.1">1</text>
<text x="157.5" y="170">1</text>
<text x="164.4" y="169.8">2</text>
<text x="181" y="169.7">1</text>
<text x="188" y="169.7">2</text>
<text x="195.5" y="169.7">3</text>
</g>
</svg>
